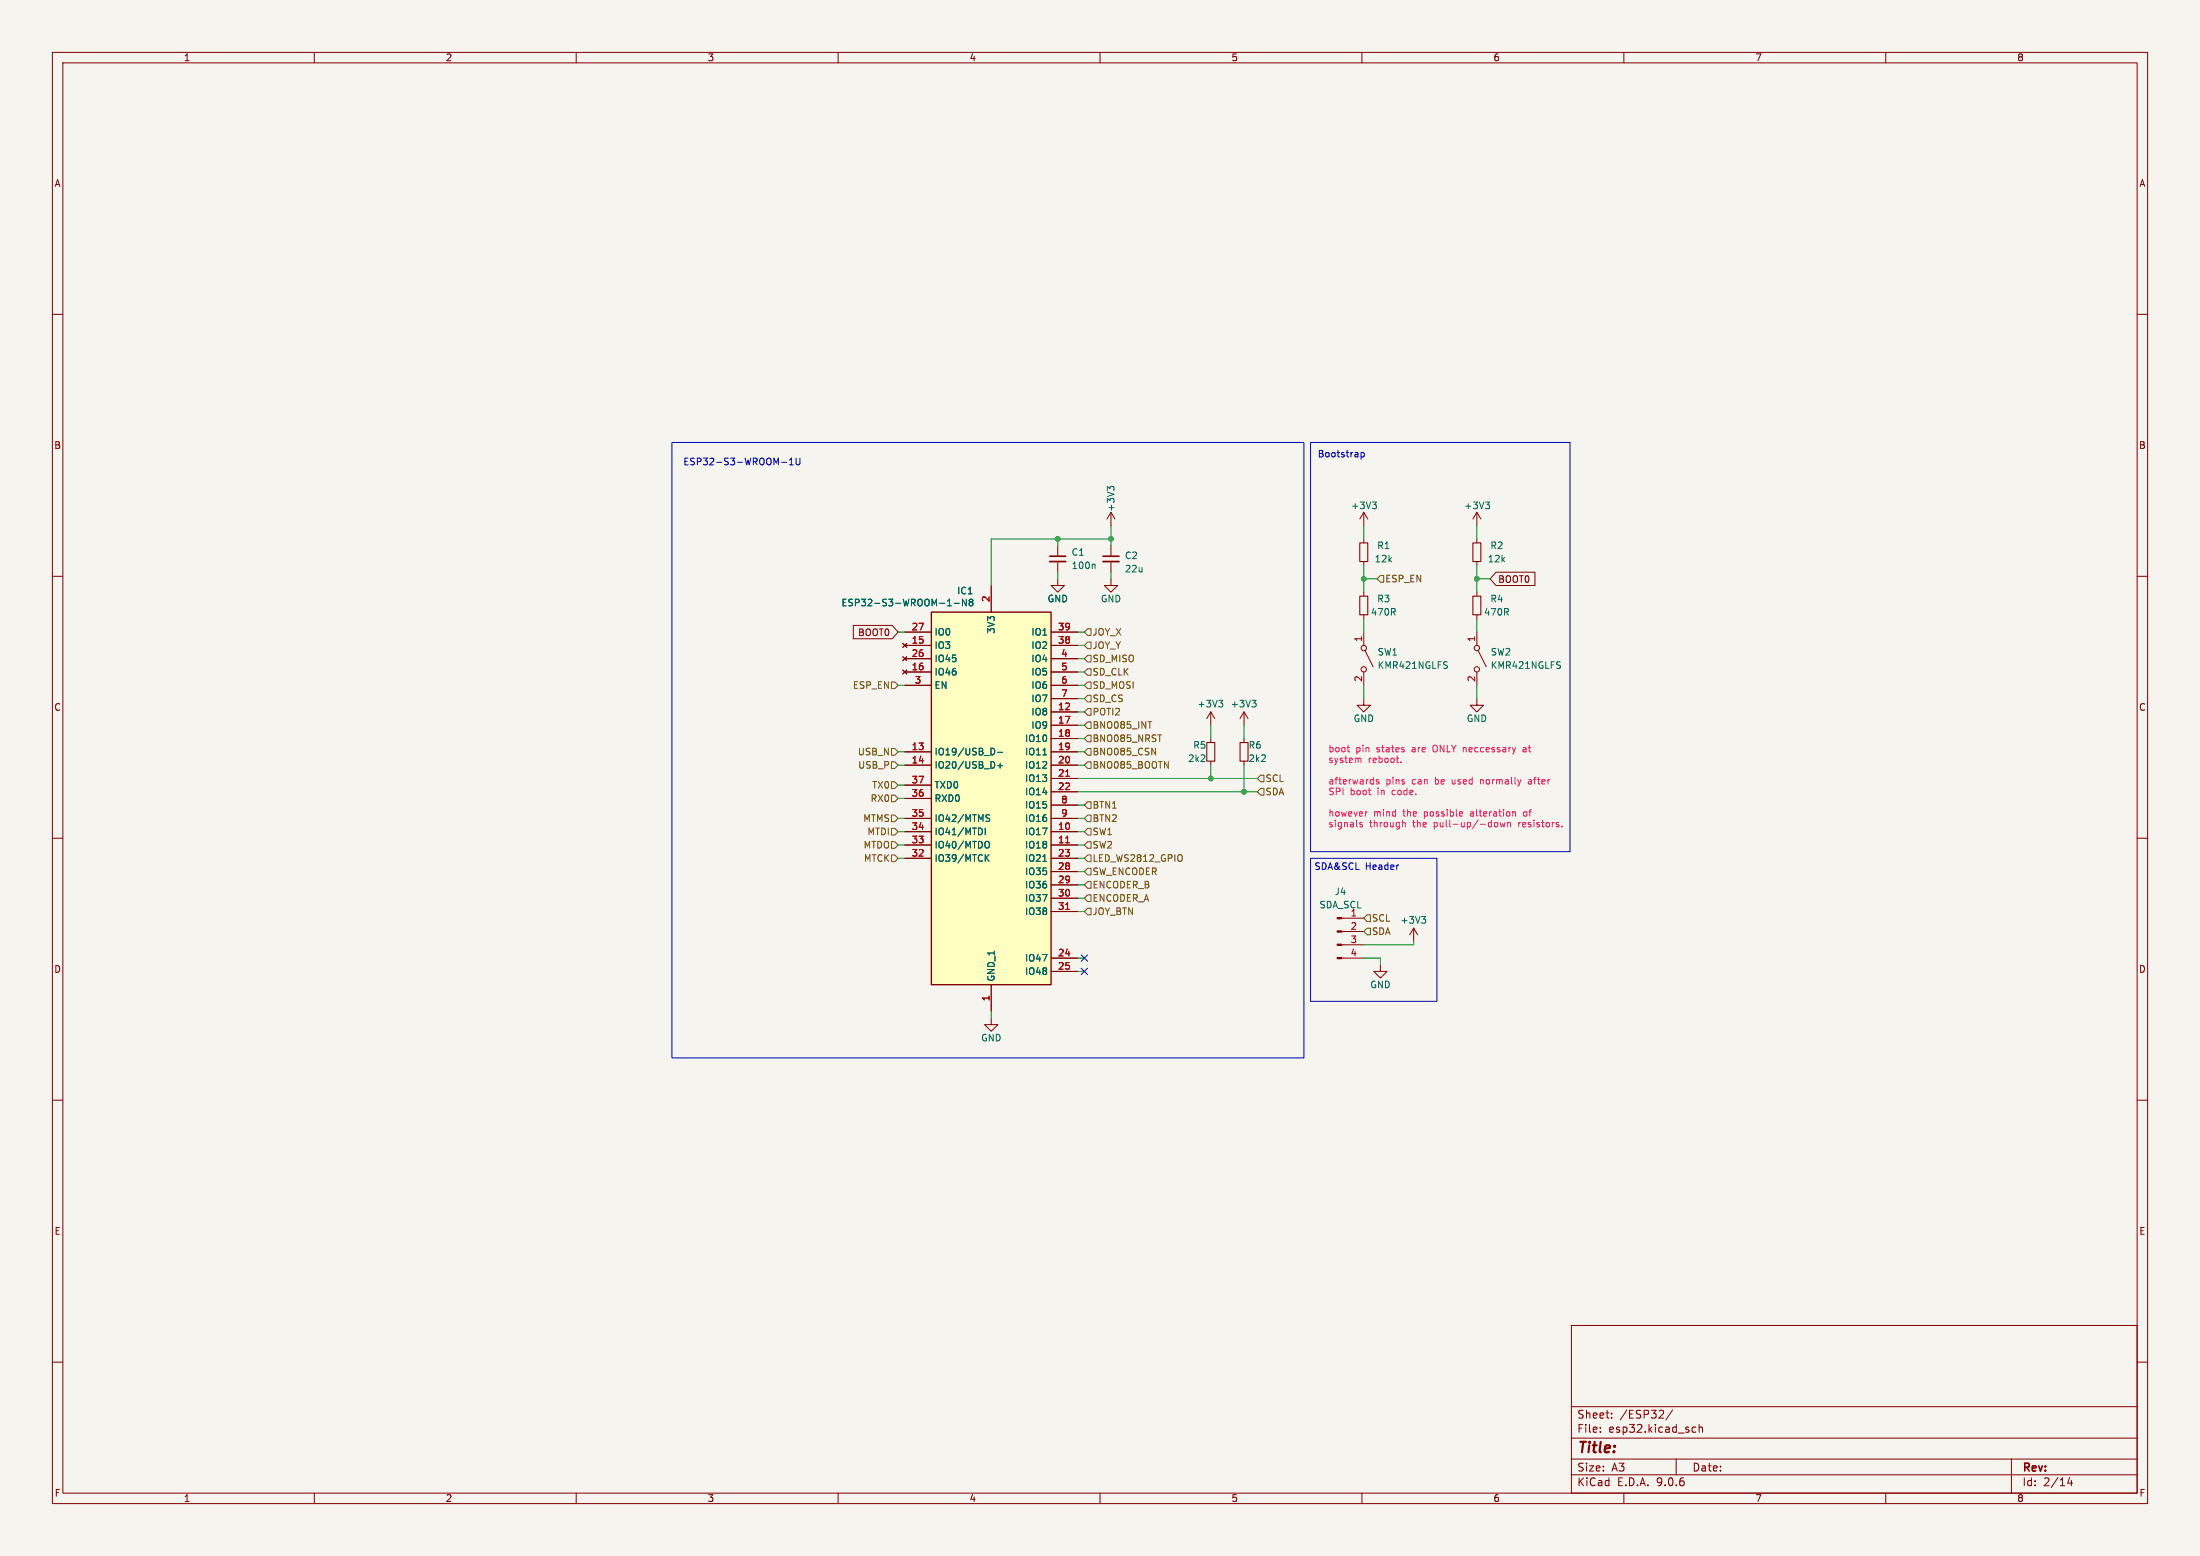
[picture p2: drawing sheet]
<svg xmlns="http://www.w3.org/2000/svg" width="420mm" height="297mm" viewBox="0 0 420 297" stroke-linecap="round" stroke-linejoin="round" font-family="sans-serif">
<path d="M0 0h420v297h-420z" fill="#f5f4ef" stroke="#f5f4ef" stroke-width=".19"/>
<g fill="none" stroke="#840000" stroke-width=".19">
<path d="M10 10h400v277h-400zM12 12h396v273h-396zM60 10v2M110 10v2M160 10v2M210 10v2M260 10v2M310 10v2M360 10v2M10 60h2M408 60h2M212.1 97.8l-.8 1.3"/>
<path d="M212.1 97.8l.8 1.3M212.1 97.8v2.5M260.3 97.8l-.7 1.3M260.3 97.8l.8 1.3M260.3 97.8v2.5M10 110h2M201.9 104.1v2.1M201.9 107.2v2M212.1 110.5v1.3h1.3l-1.3 1.2-1.3-1.2h1.3M212.1 104.1v2.1M212.1 107.2v2M260.3 113v.8"/>
<path d="M260.3 117.3v.8M281.9 113v.8M281.9 117.3v.8M408 110h2M231.1 135.9l-.7 1.3M231.1 135.9l.8 1.3M231.1 135.9v2.5M237.5 135.9l-.8 1.3M237.5 135.9l.8 1.3M237.5 135.9v2.5M260.3 133.4v1.2h1.3l-1.3 1.3-1.2-1.3h1.2M260.3 120.7v2.5"/>
<path d="M260.3 128.3v2.5M260.6 124.2l1.5 3.1M281.9 133.4v1.2h1.3l-1.3 1.3-1.2-1.3h1.2M281.9 120.7v2.5M281.9 128.3v2.5M282.2 124.2l1.5 3.1M10 160h2M231.1 141v.7M231.1 145.3v.8M237.5 141v.7M237.5 145.3v.8M408 160h2"/>
<path d="M256.1 175.3h4.2M256.1 177.8h4.2M269.9 177.2l-.8 1.2M269.9 177.2l.7 1.2M269.9 177.2v2.5M189.2 194.3v1.3h1.3l-1.3 1.3-1.2-1.3h1.2M256.1 180.3h4.2M256.1 182.9h4.2M263.5 184.2v1.2h1.3l-1.3 1.3-1.2-1.3h1.2M10 210h2M408 210h2M300 253h108v32h-108z"/>
<path d="M10 260h2M300 278.5h108M300 274.5h108M300 268.5h108M305.5 273.2v.2M305.5 272.5v.1M307.7 270.5v.2M307.7 269.8v.1M319.3 269.1l-1.3 1.9M320 278.5v3M323.2 273.3h.5M323.2 272.5h.5"/>
<path d="M324.4 272.5l.2-.1 .3 .1 .1 .9M324.4 271.9v1.5M384 278.5v6.5M408 260h2M60 285v2M110 285v2M160 285v2M210 285v2M260 285v2M300 281.5h108M310 285v2M360 285v2"/>
<path d="M395.1 282l-.4 1.1h1M395.4 282.6v1"/>
<circle cx="260.3" cy="123.7" r=".51"/>
<circle cx="260.3" cy="127.8" r=".51"/>
<circle cx="281.9" cy="123.7" r=".51"/>
<circle cx="281.9" cy="127.8" r=".51"/>
</g>
<g fill="none" stroke="#006464" stroke-width=".19">
<path d="M211.9 93.3l-.5-.5v.8M211.9 93.1l.2-.3h.3l.3 .3M262 95.8h.8l-.5 .5M262.5 96.3l.3 .3v.3l-.3 .2M208.9 107.7l.2 .2v.6M232.7 133.7h.7l-.4 .5M233.2 134.2l.2 .2v.3l-.2 .2M239 133.7h.8l-.4 .5M239.5 134.2l.3 .2v.3l-.3 .2M276.1 126.3l.2 .1M276.2 127l.1 .2-.1 .3M297.7 126.3l.2 .1"/>
<path d="M297.8 127l.1 .2-.1 .3M271.4 175h.8l-.5 .4M271.9 175.4l.3 .3v.3l-.3 .2"/>
</g>
<g fill="#840000" stroke="#840000" stroke-width=".19">
<path d="M255.3 175.1h.8v.3h-.8z"/>
<path d="M255.3 177.7h.8v.2h-.8z"/>
<path d="M255.3 180.2h.8v.3h-.8z"/>
<path d="M255.3 182.8h.8v.2h-.8z"/>
</g>
<path d="M259.6 113.8h1.5v3.5h-1.5zM281.2 113.8h1.5v3.5h-1.5zM230.4 141.7h1.5v3.6h-1.5zM236.7 141.7h1.6v3.6h-1.6z" fill="none" stroke="#840000" stroke-width=".2"/>
<path d="M200.4 106.2h3.1M210.6 106.2h3" fill="none" stroke="#840000" stroke-width=".3"/>
<path d="M200.4 107.2h3.1M210.6 107.2h3" fill="none" stroke="#840000" stroke-width=".33"/>
<path d="M177.8 116.8h22.9v71.2h-22.9z" fill="#ffffc2"/>
<path d="M177.8 116.8h22.9v71.2h-22.9z" fill="none" stroke="#840000" stroke-width=".25"/>
<g fill="none" stroke="#840000" stroke-width=".19">
<path d="M281.9 97.8l-.7 1.3M281.9 97.8l.8 1.3M281.9 97.8v2.5M162.9 119.4h7.4l1.1 1.3-1.1 1.2h-7.4zM189.2 111.8v5M201.9 110.5v1.3h1.3l-1.3 1.2-1.2-1.2h1.2M260.3 102.9v.7M260.3 107.2v.8M281.9 102.9v.7M281.9 107.2v.8M285.6 109.2h7.4v2.6h-7.4l-1.1-1.3zM172.3 122.8l.8 .8"/>
<path d="M172.3 125.3l.8 .8M172.3 127.9l.8 .8M172.7 120.7h5.1M172.7 123.2h5.1M172.7 125.7h5.1M172.7 128.3h5.1M172.7 130.8h5.1M173.1 122.8l-.8 .8M173.1 125.3l-.8 .8M173.1 127.9l-.8 .8M200.7 120.7h5M200.7 123.2h5"/>
<path d="M200.7 125.7h5M200.7 128.3h5M200.7 130.8h5M200.7 133.4h5M200.7 135.9h5M200.7 138.4h5M172.7 143.5h5.1M172.7 146.1h5.1M172.7 149.9h5.1M172.7 152.4h5.1M172.7 156.2h5.1M172.7 158.8h5.1"/>
<path d="M200.7 143.5h5M200.7 146.1h5M200.7 156.2h5M200.7 158.8h5M200.7 141h5M200.7 148.6h5M200.7 151.1h5M200.7 153.7h5M172.7 161.3h5.1M172.7 163.8h5.1M200.7 161.3h5M200.7 163.8h5"/>
<path d="M200.7 166.4h5M200.7 168.9h5M200.7 171.5h5M200.7 174h5M189.2 188v5M200.7 182.9h5M200.7 185.4h5"/>
</g>
<g fill="none" stroke="#006464" stroke-width=".19">
<path d="M283.6 95.8h.7l-.4 .5M284.1 96.3l.2 .3v.3l-.2 .2M180.9 115.6h.7M182.2 115.2h.9M184.5 114.4v1.2l-.8-1.2v1.2M185.3 114.9l-.3 .3 .1 .3 .2 .1h.3l.1-.2v-.2l-.2-.3M185.3 114.9l-.3-.2 .3-.3h.2l.2 .2-.2 .3M185.3 114.9h.2M187.3 158.1l.2 .5-.2 .7M188.1 158.1v1.2M188.3 156.1l.5 .1 .1 .3-.2 .3-.5-.1M188.3 155.6h.6"/>
<path d="M189.7 142.9l.2 .5-.2 .6M190.4 143.6h1M190.4 146.1h1M190.9 145.7v.9M199.1 144.1h.7M188.3 163.7l.5 .7M188.3 160.6a.43 .43 0 0 1 .6 .4v.4a.43 .43 0 0 1-.6 .5M188.8 163.1l-.7 .8M199.1 164.4h.7"/>
</g>
<path d="M203.4 148.2h.8M203.4 160.9h.8M203.4 173.6h.8" fill="none" stroke="#a90000" stroke-width=".19"/>
<path d="M259.6 103.6h1.5v3.6h-1.5zM281.2 103.6h1.5v3.6h-1.5z" fill="none" stroke="#840000" stroke-width=".2"/>
<g fill="none" stroke="#725600" stroke-width=".19">
<path d="M263.5 109.9h.7v1.2h-.7l-.6-.6zM170.2 130.2h.6l.6 .6-.6 .6h-.6zM207 130.8l.6-.6h.7v1.2h-.7zM207 120.7l.6-.7h.7v1.3h-.7zM207 128.3l.6-.7h.7v1.3h-.7zM207.6 132.7h.7v1.3h-.7l-.6-.6zM207.6 122.6h.7v1.2h-.7l-.6-.6zM207.6 125.1h.7v1.3h-.7l-.6-.7zM207.6 135.3h.7v1.2h-.7l-.6-.6zM207.6 137.8h.7v1.3h-.7l-.6-.7zM219.2 137.7h.7M170.2 158.1h.6l.6 .7-.6 .6h-.6z"/>
<path d="M170.2 155.6h.6l.6 .6-.6 .6h-.6zM170.2 151.8h.6l.6 .6-.6 .6h-.6zM170.2 149.2h.6l.6 .7-.6 .6h-.6zM170.2 145.4h.6l.6 .7-.6 .6h-.6zM170.2 142.9h.6l.6 .6-.6 .6h-.6zM207 141l.6-.7h.7v1.3h-.7zM207 143.5l.6-.6h.7v1.2h-.7zM207.6 155.6h.7v1.2h-.7l-.6-.6zM207.6 158.1h.7v1.3h-.7l-.6-.6zM207.6 153h.7v1.3h-.7l-.6-.6zM207.6 145.4h.7v1.3h-.7l-.6-.6zM219.9 142.8l.7 1.3v-1.3"/>
<path d="M221 140.3h.8M222.3 145.4l.7 1.2v-1.2M240.7 150.5h.6v1.3h-.6l-.7-.7zM240.7 148h.6v1.2h-.6l-.7-.6zM170.2 160.7h.6l.6 .6-.6 .6h-.6zM170.2 163.2h.6l.6 .6-.6 .7h-.6zM207 166.4l.6-.7h.7v1.3h-.7zM207 163.8l.6-.6h.7v1.3h-.7zM207 174l.6-.6h.7v1.2h-.7zM207.6 168.3h.7v1.2h-.7l-.6-.6zM207.6 170.8h.7v1.3h-.7l-.6-.6zM207.6 160.7h.7v1.2h-.7l-.6-.6z"/>
<path d="M225.6 163.3v.9M261 177.2h.6v1.2h-.6l-.7-.6zM261 174.6h.6v1.3h-.6l-.7-.6z"/>
</g>
<path d="M128.3 84.5h120.6v117.4h-120.6zM149.2 88.2h1M150.7 88.7h.7M150.7 87.8l.4-.3v1.2M152 87.5v1l.2 .2h.4l.1-.2v-1M250.2 84.5h49.5v78.1h-49.5zM259.8 86.4v1.2M259.8 86.4h.4l.2 .2-.1 .6h-.5M250.2 163.8h24.1v27.3h-24.1z" fill="none" stroke="#0000c2" stroke-width=".19"/>
<g fill="none" stroke="#009600" stroke-width=".19">
<path d="M201.9 102.9v1.2M201.9 109.2v1.3M212.1 102.9h-22.9v8.9M212.1 100.3v3.8M212.1 109.2v1.3M260.3 110.5h2.6M260.3 100.3v2.6M260.3 108v5M260.3 118.1v2.6M281.9 100.3v2.6M281.9 108v5M281.9 118.1v2.6"/>
<path d="M281.9 110.5h2.6M171.4 130.8h1.3M171.4 120.7h1.3M205.7 125.7h1.3M205.7 130.8h1.3M205.7 120.7h1.3M205.7 128.3h1.3M205.7 135.9h1.3M205.7 138.4h1.3M205.7 133.4h1.3M205.7 123.2h1.3M231.1 138.4v2.6"/>
<path d="M237.5 138.4v2.6M260.3 130.8v2.6M281.9 130.8v2.6M171.4 156.2h1.3M171.4 143.5h1.3M171.4 146.1h1.3M171.4 158.8h1.3M171.4 149.9h1.3M171.4 152.4h1.3M205.7 156.2h1.3M205.7 143.5h1.3M205.7 146.1h1.3"/>
<path d="M205.7 141h1.3M205.7 158.8h1.3M205.7 148.6h34.3M205.7 151.1h34.3M205.7 153.7h1.3M231.1 146.1v2.5M237.5 146.1v5M171.4 161.3h1.3M171.4 163.8h1.3M205.7 161.3h1.3M205.7 163.8h1.3M205.7 174h1.3"/>
<path d="M205.7 168.9h1.3M205.7 166.4h1.3M205.7 171.5h1.3M269.9 179.7v.6h-9.6M189.2 193v1.3M205.7 182.9h1.3M205.7 185.4h1.3M260.3 182.9h3.2v1.3"/>
</g>
<path d="M206.4 182.3l1.2 1.2M206.4 184.8l1.2 1.2M207.6 182.3l-1.2 1.2M207.6 184.8l-1.2 1.2" fill="none" stroke="#000084" stroke-width=".19"/>
<g fill="none" stroke="#f01e64" stroke-width=".19">
<path d="M257.2 142.7h.4M257.4 143.5h.2M259.5 144.7l.3 .2v.7M260.1 157h-.3l-.2 .2v.1l.5 .2v.3h-.5M261 154.9l-.2 .1M263.2 148.9l-.3-.1-.2 .2 .1 .2 .4 .1v.3h-.5M267.4 145.4v.2M267.9 157l.4 .2v.6M279.1 154.9l.1 .3-.6 .2M279.2 155.7l-.1 .1M282.6 148.8v.9M282.8 148.8l-.2 .1"/>
<path d="M285.3 157.1l.2-.1 .4 .1v.5l-.1 .2h-.3l-.2-.1zM286.4 157l.2 .8 .3-.6 .2 .6 .2-.8M287.8 157.1l.2-.1h.3l.1 .8M287.8 157v.8M288.8 155h.5v.8M291 155l-.2 .2 .2 .5M291.1 142.7h-.3M291.2 143h-.3l-.2 .2 .1 .3h.4M292.2 148.8l-.4 .1M292.2 149.2h-.3l-.1 .1v.3l.4 .1M298.2 157.7v.1"/>
</g>
<g fill="#009600" stroke="#009600" stroke-width=".19">
<circle cx="281.9" cy="110.5" r=".46"/>
<circle cx="260.3" cy="110.5" r=".46"/>
<circle cx="201.9" cy="102.9" r=".46"/>
<circle cx="212.1" cy="102.9" r=".46"/>
<circle cx="237.5" cy="151.1" r=".46"/>
<circle cx="231.1" cy="148.6" r=".46"/>
</g>
<text font-size="2.8" fill="#840000" x="301" y="277.9">Title:</text>
<g font-size="2.1" fill="#840000">
<text x="301" y="273.7">File:</text>
<text x="301" y="271">Sheet:</text>
<text x="307.1" y="273.7">esp32.kicad_sch</text>
<text x="309.2" y="271">/ESP32/</text>
<text x="301" y="281.1">Size:</text>
<text x="307.6" y="281.1">A3</text>
<text x="323" y="281.1">Date:</text>
<text x="386" y="281.3">Rev:</text>
<text x="301" y="283.9">KiCad</text>
<text x="308.7" y="283.9">E.D.A.</text>
<text x="316.3" y="283.9">9.0.6</text>
<text x="386" y="283.9">Id:</text>
<text x="390.1" y="283.9">2/14</text>
</g>
<g font-size="1.8" fill="#840000">
<text x="35" y="11.9">1</text>
<text x="85" y="11.9">2</text>
<text x="135" y="11.9">3</text>
<text x="185" y="11.9">4</text>
<text x="235" y="11.9">5</text>
<text x="285" y="11.9">6</text>
<text x="335" y="11.9">7</text>
<text x="385" y="11.9">8</text>
<text x="10.3" y="35.9">A</text>
<text x="408.3" y="35.9">A</text>
<text x="10.3" y="85.9">B</text>
<text x="408.2" y="85.9">B</text>
<text x="285.9" y="111.4">BOOT0</text>
<text x="163.7" y="121.6">BOOT0</text>
<text x="10.3" y="135.9">C</text>
<text x="408.2" y="135.9">C</text>
<text x="10.3" y="185.9">D</text>
<text x="408.2" y="185.9">D</text>
<text x="10.3" y="235.9">E</text>
<text x="408.3" y="235.9">E</text>
<text x="10.3" y="285.9">F</text>
<text x="35" y="286.9">1</text>
<text x="85" y="286.9">2</text>
<text x="135" y="286.9">3</text>
<text x="185" y="286.9">4</text>
<text x="235" y="286.9">5</text>
<text x="285" y="286.9">6</text>
<text x="335" y="286.9">7</text>
<text x="385" y="286.9">8</text>
<text x="408.3" y="285.9">F</text>
</g>
<g font-size="1.8" fill="#0000c2">
<text x="130.4" y="89">ESP32-S3-WROOM-1U</text>
<text x="251.5" y="87.4">Bootstrap</text>
<text x="250.8" y="166.1">SDA&amp;SCL</text>
<text x="260.6" y="166.1">Header</text>
</g>
<g font-size="1.8" fill="#006464">
<text x="213" y="97.8" transform="rotate(-90 213 97.8)">+3V3</text>
<text x="257.8" y="97.4">+3V3</text>
<text x="279.4" y="97.4">+3V3</text>
<text x="204.5" y="106.3">C1</text>
<text x="214.6" y="106.9">C2</text>
<text x="262.3" y="107.5">12k</text>
<text x="262.8" y="105">R1</text>
<text x="283.9" y="107.5">12k</text>
<text x="284.4" y="105">R2</text>
<text x="182.6" y="113.6">IC1</text>
<text x="204.5" y="108.8">100n</text>
<text x="214.6" y="109.5">22u</text>
<text x="160.5" y="115.9">ESP32-S3-WROOM-1-N8</text>
<text x="199.9" y="115.2">GND</text>
<text x="210.1" y="115.2">GND</text>
<text x="261.6" y="117.7">470R</text>
<text x="262.8" y="115.2">R3</text>
<text x="283.2" y="117.7">470R</text>
<text x="284.4" y="115.2">R4</text>
<text x="178.3" y="121.5">IO0</text>
<text x="178.3" y="124.1">IO3</text>
<text x="190.1" y="121.1" transform="rotate(-90 190.1 121.1)">3V3</text>
<text x="196.8" y="121.5">IO1</text>
<text x="196.8" y="124.1">IO2</text>
<text x="262.9" y="125.3">SW1</text>
<text x="284.5" y="125.3">SW2</text>
<text x="178.3" y="126.6">IO45</text>
<text x="178.3" y="129.1">IO46</text>
<text x="178.3" y="131.7">EN</text>
<text x="196.8" y="126.6">IO4</text>
<text x="196.8" y="129.1">IO5</text>
<text x="196.8" y="131.7">IO6</text>
<text x="262.9" y="127.9">KMR421NGLFS</text>
<text x="284.5" y="127.9">KMR421NGLFS</text>
<text x="196.8" y="134.2">IO7</text>
<text x="196.8" y="136.8">IO8</text>
<text x="228.5" y="135.2">+3V3</text>
<text x="234.8" y="135.2">+3V3</text>
<text x="195.6" y="141.8">IO10</text>
<text x="196.8" y="139.3">IO9</text>
<text x="227.7" y="143.1">R5</text>
<text x="238.3" y="143.1">R6</text>
<text x="258.3" y="138">GND</text>
<text x="279.9" y="138">GND</text>
<text x="178.3" y="144.4">IO19/USB_D-</text>
<text x="178.3" y="146.9">IO20/USB_D+</text>
<text x="195.6" y="144.4">IO11</text>
<text x="195.6" y="146.9">IO12</text>
<text x="195.6" y="149.5">IO13</text>
<text x="226.7" y="145.6">2k2</text>
<text x="238.3" y="145.6">2k2</text>
<text x="178.3" y="150.7">TXD0</text>
<text x="178.3" y="153.3">RXD0</text>
<text x="195.6" y="152">IO14</text>
<text x="195.6" y="154.5">IO15</text>
<text x="178.3" y="157.1">IO42/MTMS</text>
<text x="178.3" y="159.6">IO41/MTDI</text>
<text x="195.6" y="157.1">IO16</text>
<text x="195.6" y="159.6">IO17</text>
<text x="178.3" y="162.2">IO40/MTDO</text>
<text x="178.3" y="164.7">IO39/MTCK</text>
<text x="195.6" y="162.2">IO18</text>
<text x="195.6" y="164.7">IO21</text>
<text x="195.6" y="167.2">IO35</text>
<text x="195.6" y="169.8">IO36</text>
<text x="195.6" y="172.3">IO37</text>
<text x="251.8" y="173.6">SDA_SCL</text>
<text x="254.7" y="171">J4</text>
<text x="195.6" y="174.9">IO38</text>
<text x="257.7" y="175">1</text>
<text x="267.2" y="176.5">+3V3</text>
<text x="195.6" y="183.7">IO47</text>
<text x="190.1" y="187.5" transform="rotate(-90 190.1 187.5)">GND_1</text>
<text x="195.6" y="186.3">IO48</text>
<text x="261.5" y="188.8">GND</text>
<text x="187.2" y="199">GND</text>
</g>
<g font-size="1.8" fill="#725600">
<text x="264.4" y="111.4">ESP_EN</text>
<text x="208.5" y="121.5">JOY_X</text>
<text x="208.5" y="124.1">JOY_Y</text>
<text x="162.7" y="131.7">ESP_EN</text>
<text x="208.5" y="131.7">SD_MOSI</text>
<text x="208.5" y="129.1">SD_CLK</text>
<text x="208.5" y="126.6">SD_MISO</text>
<text x="208.5" y="134.2">SD_CS</text>
<text x="208.5" y="136.8">POTI2</text>
<text x="208.5" y="141.8">BNO085_NRST</text>
<text x="208.5" y="139.3">BNO085_INT</text>
<text x="163.7" y="144.4">USB_N</text>
<text x="163.7" y="146.9">USB_P</text>
<text x="208.5" y="144.4">BNO085_CSN</text>
<text x="208.5" y="146.9">BNO085_BOOTN</text>
<text x="241.5" y="149.5">SCL</text>
<text x="166.1" y="153.3">RX0</text>
<text x="166.4" y="150.7">TX0</text>
<text x="208.5" y="154.5">BTN1</text>
<text x="241.5" y="152">SDA</text>
<text x="164.7" y="157.1">MTMS</text>
<text x="165.5" y="159.6">MTDI</text>
<text x="208.5" y="157.1">BTN2</text>
<text x="208.5" y="159.6">SW1</text>
<text x="164.8" y="162.2">MTDO</text>
<text x="164.8" y="164.7">MTCK</text>
<text x="208.5" y="167.2">SW_ENCODER</text>
<text x="208.5" y="164.7">LED_WS2812_GPIO</text>
<text x="208.5" y="162.2">SW2</text>
<text x="208.5" y="169.8">ENCODER_B</text>
<text x="208.5" y="172.3">ENCODER_A</text>
<text x="208.5" y="174.9">JOY_BTN</text>
<text x="261.8" y="178.7">SDA</text>
<text x="261.8" y="176.1">SCL</text>
</g>
<g font-size="1.8" fill="#a90000">
<text x="189" y="115" transform="rotate(-90 189 115)">2</text>
<text x="173.9" y="120.4">27</text>
<text x="173.9" y="122.9">15</text>
<text x="173.9" y="125.5">26</text>
<text x="201.9" y="120.4">39</text>
<text x="201.9" y="122.9">38</text>
<text x="202.5" y="125.5">4</text>
<text x="260.1" y="122.6" transform="rotate(-90 260.1 122.6)">1</text>
<text x="281.7" y="122.6" transform="rotate(-90 281.7 122.6)">1</text>
<text x="173.9" y="128">16</text>
<text x="174.6" y="130.6">3</text>
<text x="202.5" y="128">5</text>
<text x="202.5" y="130.6">6</text>
<text x="260.1" y="130.2" transform="rotate(-90 260.1 130.2)">2</text>
<text x="281.7" y="130.2" transform="rotate(-90 281.7 130.2)">2</text>
<text x="201.9" y="135.6">12</text>
<text x="202.5" y="133.1">7</text>
<text x="173.9" y="143.3">13</text>
<text x="201.9" y="138.2">17</text>
<text x="201.9" y="140.7">18</text>
<text x="201.9" y="143.3">19</text>
<text x="173.9" y="145.8">14</text>
<text x="173.9" y="149.6">37</text>
<text x="201.9" y="145.8">20</text>
<text x="201.9" y="148.3">21</text>
<text x="173.9" y="152.1">36</text>
<text x="173.9" y="156">35</text>
<text x="201.9" y="150.9">22</text>
<text x="202.5" y="153.4">8</text>
<text x="202.5" y="156">9</text>
<text x="173.9" y="158.5">34</text>
<text x="173.9" y="161">33</text>
<text x="201.9" y="158.5">10</text>
<text x="201.9" y="161">11</text>
<text x="173.9" y="163.6">32</text>
<text x="201.9" y="163.6">23</text>
<text x="201.9" y="166.1">28</text>
<text x="201.9" y="168.7">29</text>
<text x="201.9" y="171.2">30</text>
<text x="201.9" y="173.7">31</text>
<text x="257.7" y="177.5">2</text>
<text x="201.9" y="182.6">24</text>
<text x="201.9" y="185.2">25</text>
<text x="257.7" y="180.1">3</text>
<text x="257.7" y="182.6">4</text>
<text x="189" y="191.2" transform="rotate(-90 189 191.2)">1</text>
</g>
<g font-size="1.8" fill="#f01e64">
<text x="253.5" y="143.7">boot</text>
<text x="258.8" y="143.7">pin</text>
<text x="262.9" y="143.7">states</text>
<text x="269.8" y="143.7">are</text>
<text x="274" y="143.7">ONLY neccessary</text>
<text x="291.6" y="143.7">at</text>
<text x="253.5" y="145.7">system</text>
<text x="253.5" y="149.8">afterwards</text>
<text x="261.2" y="145.7">reboot.</text>
<text x="264.6" y="149.8">pins</text>
<text x="269.7" y="149.8">can</text>
<text x="274.2" y="149.8">be</text>
<text x="277.6" y="149.8">used</text>
<text x="283.2" y="149.8">normally</text>
<text x="292.6" y="149.8">after</text>
<text x="253.5" y="151.9">SPI</text>
<text x="253.5" y="155.9">however</text>
<text x="257.7" y="151.9">boot</text>
<text x="262.2" y="155.9">mind</text>
<text x="263.1" y="151.9">in</text>
<text x="266" y="151.9">code.</text>
<text x="268" y="155.9">the</text>
<text x="272.1" y="155.9">possible</text>
<text x="281.2" y="155.9">alteration</text>
<text x="291.5" y="155.9">of</text>
<text x="253.5" y="158">signals</text>
<text x="261.4" y="158">through</text>
<text x="269.9" y="158">the</text>
<text x="274" y="158">pull-up/-down</text>
<text x="290.3" y="158">resistors.</text>
</g>
</svg>
